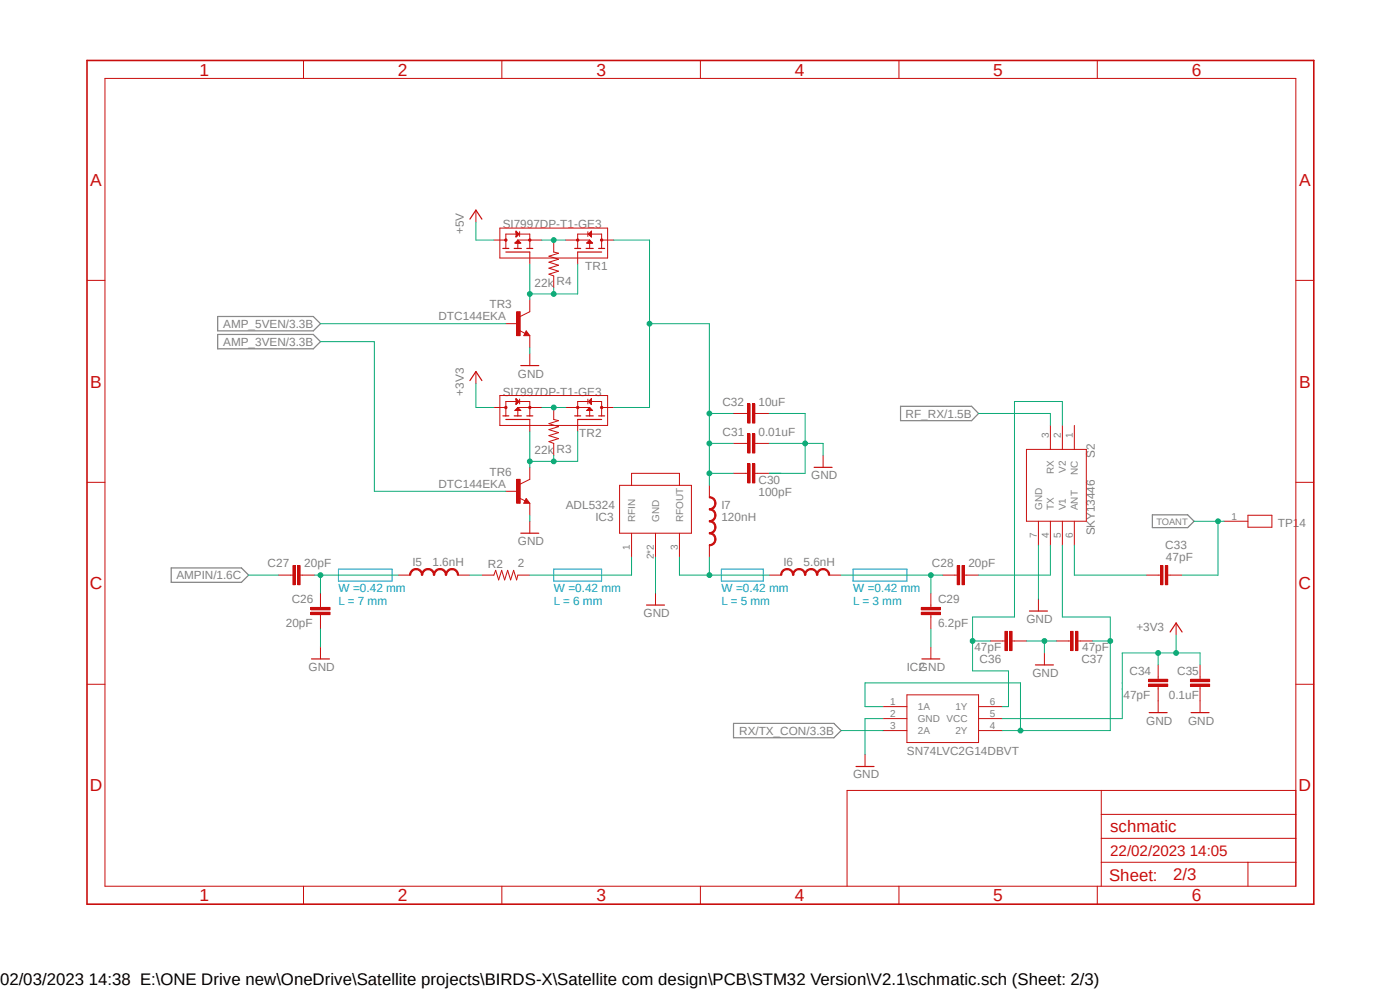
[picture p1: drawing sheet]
<svg xmlns="http://www.w3.org/2000/svg" width="297mm" height="210mm" viewBox="0 0 297 210" stroke-linecap="round" stroke-linejoin="round" font-family="sans-serif">
<path d="M17.9 12.5l261.2 179.9M279.1 12.5l-261.2 179.9" fill="none" stroke="#fff" stroke-width=".21"/>
<path d="M46.2 71h20.3l1.5 1.5-1.5 1.5h-20.3zM46.2 67.1h20.3l1.5 1.6-1.5 1.5h-20.3zM191.1 86.2h15l1.5 1.5-1.5 1.5h-15zM244.5 109.2h7.5l1.3 1.4-1.3 1.3h-7.5zM36.3 120.5h14.9l1.5 1.5-1.5 1.5h-14.9zM155.6 153.5h21.3l1.5 1.5-1.5 1.5h-21.3z" fill="none" stroke="#808080" stroke-width=".25"/>
<g fill="none" stroke="#c90d0c" stroke-width=".21">
<path d="M22.3 16.6h252.6v171.4h-252.6zM64.4 12.8v3.8M106.5 12.8v3.8M148.6 12.8v3.8M190.7 12.8v3.8M232.8 12.8v3.8M18.5 59.5h3.8M274.9 59.5h3.8M18.5 102.3h3.8M131.4 103h15.3v10.1h-15.3zM134 103v-2.6h10.1v2.6M134 113.1v5.1"/>
<path d="M139.1 113.1v5.1M144.1 113.1v5.1M274.9 102.3h3.8M102.2 122h2.6l.4-1 .6 2 .6-2 .7 2 .6-2 .6 2 .7-2 .6 2 .3-1h2.5M18.5 145.2h3.8M274.9 145.2h3.8M233.6 167.7v20.3M233.6 177.8h41.3M233.6 172.8h41.3M274.9 167.7h-95.2v20.3M64.4 188v3.8M106.5 188v3.8"/>
<path d="M148.6 188v3.8M190.7 188v3.8M232.8 188v3.8M233.6 182.9h41.3M264.8 182.9v5.1"/>
</g>
<path d="M18.5 12.8h260.2v179h-260.2z" fill="none" stroke="#c90d0c" stroke-width=".34"/>
<path d="M87.3 121l.8-.4h.2v.3a1.19 1.19 0 0 0-1.2 1.1h-.2v-.2z" fill-rule="evenodd" fill="#c90d0c"/>
<path d="M87.3 121l.8-.4h.2v.3a1.19 1.19 0 0 0-1.2 1.1h-.2v-.2z" fill="none" stroke="#c90d0c" stroke-width=".21"/>
<path d="M88.3 120.6a1.31 1.31 0 0 1 1.4 1.4h-.3a1.12 1.12 0 0 0-1.1-1.1z" fill-rule="evenodd" fill="#c90d0c"/>
<path d="M88.3 120.6a1.31 1.31 0 0 1 1.4 1.4h-.3a1.12 1.12 0 0 0-1.1-1.1z" fill="none" stroke="#c90d0c" stroke-width=".21"/>
<path d="M89.8 121l.8-.4h.2v.3a1.19 1.19 0 0 0-1.1 1.1h-.3v-.2z" fill-rule="evenodd" fill="#c90d0c"/>
<path d="M89.8 121l.8-.4h.2v.3a1.19 1.19 0 0 0-1.1 1.1h-.3v-.2z" fill="none" stroke="#c90d0c" stroke-width=".21"/>
<path d="M90.8 120.6a1.31 1.31 0 0 1 1.4 1.4h-.3a1.12 1.12 0 0 0-1.1-1.1z" fill-rule="evenodd" fill="#c90d0c"/>
<path d="M90.8 120.6a1.31 1.31 0 0 1 1.4 1.4h-.3a1.12 1.12 0 0 0-1.1-1.1z" fill="none" stroke="#c90d0c" stroke-width=".21"/>
<path d="M92.4 121l.7-.4h.2v.3a1.19 1.19 0 0 0-1.1 1.1h-.3v-.2z" fill-rule="evenodd" fill="#c90d0c"/>
<path d="M92.4 121l.7-.4h.2v.3a1.19 1.19 0 0 0-1.1 1.1h-.3v-.2z" fill="none" stroke="#c90d0c" stroke-width=".21"/>
<path d="M93.3 120.6a1.31 1.31 0 0 1 1.4 1.4h-.2a1.12 1.12 0 0 0-1.2-1.1z" fill-rule="evenodd" fill="#c90d0c"/>
<path d="M93.3 120.6a1.31 1.31 0 0 1 1.4 1.4h-.2a1.12 1.12 0 0 0-1.2-1.1z" fill="none" stroke="#c90d0c" stroke-width=".21"/>
<path d="M94.9 121l.8-.4h.2v.3a1.19 1.19 0 0 0-1.2 1.1h-.2v-.2z" fill-rule="evenodd" fill="#c90d0c"/>
<path d="M94.9 121l.8-.4h.2v.3a1.19 1.19 0 0 0-1.2 1.1h-.2v-.2z" fill="none" stroke="#c90d0c" stroke-width=".21"/>
<path d="M95.9 120.6a1.31 1.31 0 0 1 1.4 1.4h-.3a1.12 1.12 0 0 0-1.1-1.1z" fill-rule="evenodd" fill="#c90d0c"/>
<path d="M68 128.4v.5M68 130.4v.5M84.5 122h2.5M95.9 120.6a1.31 1.31 0 0 1 1.4 1.4h-.3a1.12 1.12 0 0 0-1.1-1.1zM97.2 122h2.5" fill="none" stroke="#c90d0c" stroke-width=".21"/>
<path d="M66 128.9h4v.5h-4z" fill-rule="evenodd" fill="#c90d0c"/>
<path d="M66 128.9h4v.5h-4z" fill="none" stroke="#c90d0c" stroke-width=".21"/>
<path d="M66 129.9h4v.5h-4z" fill-rule="evenodd" fill="#c90d0c"/>
<path d="M61.6 122h.5M63.7 122h.5M66 129.9h4v.5h-4zM68 125.8v2.6M68 130.9v2.5" fill="none" stroke="#c90d0c" stroke-width=".21"/>
<path d="M62.1 120h.6v4h-.6z" fill-rule="evenodd" fill="#c90d0c"/>
<path d="M62.1 120h.6v4h-.6z" fill="none" stroke="#c90d0c" stroke-width=".21"/>
<path d="M63.2 120h.5v4h-.5z" fill-rule="evenodd" fill="#c90d0c"/>
<path d="M63.2 120h.5v4h-.5zM59.1 122h2.5M64.2 122h2.5M68 137.2v2.6M139.1 125.8v2.6" fill="none" stroke="#c90d0c" stroke-width=".21"/>
<path d="M66.1 139.8h3.8M137.2 128.4h3.8" fill="none" stroke="#c90d0c" stroke-width=".25"/>
<path d="M166 121l.8-.4h.2v.3a1.12 1.12 0 0 0-1.1 1.1h-.3v-.2z" fill-rule="evenodd" fill="#c90d0c"/>
<path d="M166 121l.8-.4h.2v.3a1.12 1.12 0 0 0-1.1 1.1h-.3v-.2z" fill="none" stroke="#c90d0c" stroke-width=".21"/>
<path d="M167 120.6a1.37 1.37 0 0 1 1.4 1.4h-.3a1.12 1.12 0 0 0-1.1-1.1z" fill-rule="evenodd" fill="#c90d0c"/>
<path d="M167 120.6a1.37 1.37 0 0 1 1.4 1.4h-.3a1.12 1.12 0 0 0-1.1-1.1z" fill="none" stroke="#c90d0c" stroke-width=".21"/>
<path d="M168.5 121l.8-.4h.2v.3a1.12 1.12 0 0 0-1.1 1.1h-.3v-.2z" fill-rule="evenodd" fill="#c90d0c"/>
<path d="M168.5 121l.8-.4h.2v.3a1.12 1.12 0 0 0-1.1 1.1h-.3v-.2z" fill="none" stroke="#c90d0c" stroke-width=".21"/>
<path d="M169.5 120.6a1.37 1.37 0 0 1 1.4 1.4h-.2a1.12 1.12 0 0 0-1.2-1.1z" fill-rule="evenodd" fill="#c90d0c"/>
<path d="M169.5 120.6a1.37 1.37 0 0 1 1.4 1.4h-.2a1.12 1.12 0 0 0-1.2-1.1z" fill="none" stroke="#c90d0c" stroke-width=".21"/>
<path d="M171.1 121l.8-.4h.2v.3a1.12 1.12 0 0 0-1.2 1.1h-.2v-.2z" fill-rule="evenodd" fill="#c90d0c"/>
<path d="M171.1 121l.8-.4h.2v.3a1.12 1.12 0 0 0-1.2 1.1h-.2v-.2z" fill="none" stroke="#c90d0c" stroke-width=".21"/>
<path d="M172.1 120.6a1.37 1.37 0 0 1 1.4 1.4h-.3a1.12 1.12 0 0 0-1.1-1.1z" fill-rule="evenodd" fill="#c90d0c"/>
<path d="M172.1 120.6a1.37 1.37 0 0 1 1.4 1.4h-.3a1.12 1.12 0 0 0-1.1-1.1z" fill="none" stroke="#c90d0c" stroke-width=".21"/>
<path d="M173.6 121l.8-.4h.2v.3a1.12 1.12 0 0 0-1.1 1.1h-.3v-.2z" fill-rule="evenodd" fill="#c90d0c"/>
<path d="M173.6 121l.8-.4h.2v.3a1.12 1.12 0 0 0-1.1 1.1h-.3v-.2z" fill="none" stroke="#c90d0c" stroke-width=".21"/>
<path d="M174.6 120.6a1.37 1.37 0 0 1 1.4 1.4h-.2a1.12 1.12 0 0 0-1.2-1.1z" fill-rule="evenodd" fill="#c90d0c"/>
<path d="M163.2 122h2.5M174.6 120.6a1.37 1.37 0 0 1 1.4 1.4h-.2a1.12 1.12 0 0 0-1.2-1.1zM175.9 122h2.5M202.6 122h.5M204.6 122h.5" fill="none" stroke="#c90d0c" stroke-width=".21"/>
<path d="M203.1 120h.5v4h-.5z" fill-rule="evenodd" fill="#c90d0c"/>
<path d="M203.1 120h.5v4h-.5z" fill="none" stroke="#c90d0c" stroke-width=".21"/>
<path d="M204.1 120h.5v4h-.5z" fill-rule="evenodd" fill="#c90d0c"/>
<path d="M204.1 120h.5v4h-.5zM197.5 128.4v.5M197.5 130.4v.5M200 122h2.6M205.1 122h2.5" fill="none" stroke="#c90d0c" stroke-width=".21"/>
<path d="M195.5 128.9h4v.5h-4z" fill-rule="evenodd" fill="#c90d0c"/>
<path d="M195.5 128.9h4v.5h-4z" fill="none" stroke="#c90d0c" stroke-width=".21"/>
<path d="M195.5 129.9h4v.5h-4z" fill-rule="evenodd" fill="#c90d0c"/>
<path d="M195.5 129.9h4v.5h-4zM197.5 125.8v2.6M197.5 130.9v2.5M197.5 137.2v2.6" fill="none" stroke="#c90d0c" stroke-width=".21"/>
<path d="M195.6 139.8h3.8" fill="none" stroke="#c90d0c" stroke-width=".25"/>
<path d="M150.5 105.4a1.31 1.31 0 0 1 1.4 1.4h-.3a1.12 1.12 0 0 0-1.1-1.2z" fill-rule="evenodd" fill="#c90d0c"/>
<path d="M150.5 105.4a1.31 1.31 0 0 1 1.4 1.4h-.3a1.12 1.12 0 0 0-1.1-1.2z" fill="none" stroke="#c90d0c" stroke-width=".21"/>
<path d="M150.5 107.9a1.12 1.12 0 0 0 1.1-1.1h.3a1.31 1.31 0 0 1-1.4 1.4z" fill-rule="evenodd" fill="#c90d0c"/>
<path d="M150.5 107.9a1.12 1.12 0 0 0 1.1-1.1h.3a1.31 1.31 0 0 1-1.4 1.4z" fill="none" stroke="#c90d0c" stroke-width=".21"/>
<path d="M150.5 107.9a1.31 1.31 0 0 1 1.4 1.4h-.3a1.12 1.12 0 0 0-1.1-1.1z" fill-rule="evenodd" fill="#c90d0c"/>
<path d="M150.5 107.9a1.31 1.31 0 0 1 1.4 1.4h-.3a1.12 1.12 0 0 0-1.1-1.1z" fill="none" stroke="#c90d0c" stroke-width=".21"/>
<path d="M150.5 110.4a1.12 1.12 0 0 0 1.1-1.1h.3a1.31 1.31 0 0 1-1.4 1.4z" fill-rule="evenodd" fill="#c90d0c"/>
<path d="M150.5 110.4a1.12 1.12 0 0 0 1.1-1.1h.3a1.31 1.31 0 0 1-1.4 1.4z" fill="none" stroke="#c90d0c" stroke-width=".21"/>
<path d="M150.5 110.4a1.31 1.31 0 0 1 1.4 1.4h-.3a1.12 1.12 0 0 0-1.1-1.1z" fill-rule="evenodd" fill="#c90d0c"/>
<path d="M150.5 110.4a1.31 1.31 0 0 1 1.4 1.4h-.3a1.12 1.12 0 0 0-1.1-1.1z" fill="none" stroke="#c90d0c" stroke-width=".21"/>
<path d="M150.5 113a1.12 1.12 0 0 0 1.1-1.2h.3a1.31 1.31 0 0 1-1.4 1.4z" fill-rule="evenodd" fill="#c90d0c"/>
<path d="M150.5 113a1.12 1.12 0 0 0 1.1-1.2h.3a1.31 1.31 0 0 1-1.4 1.4z" fill="none" stroke="#c90d0c" stroke-width=".21"/>
<path d="M150.5 113a1.31 1.31 0 0 1 1.4 1.4h-.3a1.12 1.12 0 0 0-1.1-1.2z" fill-rule="evenodd" fill="#c90d0c"/>
<path d="M150.5 113a1.31 1.31 0 0 1 1.4 1.4h-.3a1.12 1.12 0 0 0-1.1-1.2z" fill="none" stroke="#c90d0c" stroke-width=".21"/>
<path d="M150.5 115.5a1.12 1.12 0 0 0 1.1-1.1h.3a1.31 1.31 0 0 1-1.4 1.4z" fill-rule="evenodd" fill="#c90d0c"/>
<path d="M158.1 87.7h.5M160.1 87.7h.6M150.5 115.5a1.12 1.12 0 0 0 1.1-1.1h.3a1.31 1.31 0 0 1-1.4 1.4zM150.5 103v2.5M150.5 115.7v2.5" fill="none" stroke="#c90d0c" stroke-width=".21"/>
<path d="M158.6 85.7h.5v4h-.5z" fill-rule="evenodd" fill="#c90d0c"/>
<path d="M158.6 85.7h.5v4h-.5z" fill="none" stroke="#c90d0c" stroke-width=".21"/>
<path d="M159.6 85.7h.5v4h-.5z" fill-rule="evenodd" fill="#c90d0c"/>
<g fill="none" stroke="#c90d0c" stroke-width=".21">
<path d="M155.6 87.7h2.5M159.6 85.7h.5v4h-.5zM160.7 87.7h2.5M174.6 96.6v2.5M217.8 95.3h12.7v15.3h-12.7zM222.8 90.3v5M225.4 90.3v5M227.9 90.3v5M220.3 110.6v5.1M222.8 110.6v5.1M225.4 110.6v5.1M227.9 110.6v5.1"/>
<path d="M245.7 122h.5M247.7 122h.5"/>
</g>
<path d="M172.7 99.1h3.8" fill="none" stroke="#c90d0c" stroke-width=".25"/>
<path d="M246.2 120h.5v4h-.5z" fill-rule="evenodd" fill="#c90d0c"/>
<path d="M246.2 120h.5v4h-.5z" fill="none" stroke="#c90d0c" stroke-width=".21"/>
<path d="M247.2 120h.5v4h-.5z" fill-rule="evenodd" fill="#c90d0c"/>
<path d="M247.2 120h.5v4h-.5zM212.7 136h.5M214.7 136h.5M220.3 127.1v2.5M243.2 122h2.5M248.2 122h2.6" fill="none" stroke="#c90d0c" stroke-width=".21"/>
<path d="M218.4 129.6h3.8" fill="none" stroke="#c90d0c" stroke-width=".25"/>
<path d="M214.2 133.9h.5v4.1h-.5z" fill-rule="evenodd" fill="#c90d0c"/>
<path d="M214.2 133.9h.5v4.1h-.5z" fill="none" stroke="#c90d0c" stroke-width=".21"/>
<path d="M213.2 133.9h.5v4.1h-.5z" fill-rule="evenodd" fill="#c90d0c"/>
<path d="M210.1 136h2.6M213.2 133.9h.5v4.1h-.5zM215.2 136h2.6M254.6 143.6v.5M254.6 145.6v.5M183.5 160.1v2.5" fill="none" stroke="#c90d0c" stroke-width=".21"/>
<path d="M181.6 162.6h3.8" fill="none" stroke="#c90d0c" stroke-width=".25"/>
<path d="M252.6 144.1h4v.5h-4z" fill-rule="evenodd" fill="#c90d0c"/>
<path d="M252.6 144.1h4v.5h-4z" fill="none" stroke="#c90d0c" stroke-width=".21"/>
<path d="M252.6 145.1h4v.5h-4z" fill-rule="evenodd" fill="#c90d0c"/>
<path d="M249.5 132.2v2.5M245.7 143.6v.5M245.7 145.6v.5M252.6 145.1h4v.5h-4zM254.6 141.1v2.5M254.6 146.1v5.1" fill="none" stroke="#c90d0c" stroke-width=".21"/>
<path d="M248.2 134.1l1.3-1.9 1.3 1.9M252.7 151.2h3.8" fill="none" stroke="#c90d0c" stroke-width=".25"/>
<path d="M243.7 144.1h4v.5h-4z" fill-rule="evenodd" fill="#c90d0c"/>
<path d="M243.7 144.1h4v.5h-4z" fill="none" stroke="#c90d0c" stroke-width=".21"/>
<path d="M243.7 145.1h4v.5h-4z" fill-rule="evenodd" fill="#c90d0c"/>
<path d="M226.7 136h.5M228.7 136h.5M243.7 145.1h4v.5h-4zM245.7 141.1v2.5M245.7 146.1v5.1" fill="none" stroke="#c90d0c" stroke-width=".21"/>
<path d="M243.8 151.2h3.8" fill="none" stroke="#c90d0c" stroke-width=".25"/>
<path d="M228.2 133.9h.5v4.1h-.5z" fill-rule="evenodd" fill="#c90d0c"/>
<path d="M228.2 133.9h.5v4.1h-.5z" fill="none" stroke="#c90d0c" stroke-width=".21"/>
<path d="M227.2 133.9h.5v4.1h-.5z" fill-rule="evenodd" fill="#c90d0c"/>
<path d="M109.6 49.7h-2.3v3M109.9 49.7h2.5v3M112.4 50.9h-2.5v1.8M221.6 138.5v2.6M224.1 136h2.6M227.2 133.9h.5v4.1h-.5zM229.2 136h2.5" fill="none" stroke="#c90d0c" stroke-width=".21"/>
<path d="M106.7 52.7h1.2M107.3 53.5h5.1M109.1 52.7h1.5M111.8 52.7h1.2M219.7 141.1h3.8" fill="none" stroke="#c90d0c" stroke-width=".25"/>
<circle cx="112.4" cy="50.9" r=".25" fill="#c90d0c"/>
<circle cx="112.4" cy="50.9" r=".25" fill="none" stroke="#c90d0c" stroke-width=".21"/>
<circle cx="107.3" cy="50.9" r=".25" fill="#c90d0c"/>
<g fill="none" stroke="#c90d0c" stroke-width=".21">
<path d="M104.8 50.9h2.5M109.2 51.6l.7-.7 .6 .7zM109.3 51.6l.6-.5 .5 .5M109.5 49l.6 .7-.6 .6zM109.5 49.1l.5 .6-.5 .5h.1M109.5 49.3l.4 .4M109.6 51.4l.1-.1 .4 .1M109.6 51.4h.5M109.6 51.4v.2l.1-.2M109.6 49.4v.3h.3M109.9 49.7l-.3 .2M109.9 49.7v.2"/>
<path d="M110 51.4l.1 .2v-.2M110.1 51.4l-.1 .2M110.2 49.1v1.1M112.4 50.9h2.5M112.4 53.5v2.5M122.6 50.9h2.5v1.8M125.1 49.7h-2.5v3M125.3 49.7h2.3v3"/>
<circle cx="107.3" cy="50.9" r=".25"/>
</g>
<path d="M121.9 52.7h1.3M122.6 53.5h5M124.3 52.7h1.6M127 52.7h1.3" fill="none" stroke="#c90d0c" stroke-width=".25"/>
<circle cx="122.6" cy="50.9" r=".25" fill="#c90d0c"/>
<circle cx="122.6" cy="50.9" r=".25" fill="none" stroke="#c90d0c" stroke-width=".21"/>
<circle cx="127.6" cy="50.9" r=".25" fill="#c90d0c"/>
<g fill="none" stroke="#c90d0c" stroke-width=".21">
<path d="M106 48.4h22.9v6.3h-22.9zM120 50.9h2.6M122.6 53.5v2.5M124.6 51.6l.5-.5 .5 .5M124.7 49.1v1.1M124.8 51.4l.2 .2M124.8 51.4l.2-.1 .3 .1M124.8 51.4h.5M124.8 51.4v.2l.2-.2M125.1 50.9l.6 .7h-1.2zM125.1 49.7l.2 .2M125.1 49.7v.2"/>
<path d="M125.2 51.4l.1 .2v-.2M125.3 49.4v.3h-.2M125.5 49v1.3l-.7-.6zM125.5 49.1l-.5 .6 .5 .5h-.2M125.5 49.3l-.4 .4M127.6 50.9h2.6M109.6 85.2h-2.3v3M109.9 85.2h2.5v3M112.4 86.4h-2.5v1.8"/>
<circle cx="127.6" cy="50.9" r=".25"/>
</g>
<path d="M106.7 88.2h1.2M107.3 89h5.1M109.1 88.2h1.5M111.8 88.2h1.2" fill="none" stroke="#c90d0c" stroke-width=".25"/>
<circle cx="112.4" cy="86.4" r=".25" fill="#c90d0c"/>
<circle cx="112.4" cy="86.4" r=".25" fill="none" stroke="#c90d0c" stroke-width=".21"/>
<circle cx="107.3" cy="86.4" r=".25" fill="#c90d0c"/>
<g fill="none" stroke="#c90d0c" stroke-width=".21">
<path d="M104.8 86.4h2.5M109.2 87.1l.7-.7 .6 .7zM109.3 87.1l.6-.5 .5 .5M109.5 84.5l.6 .7-.6 .6zM109.5 84.7l.5 .5-.5 .5h.1M109.5 84.8l.4 .4M109.6 87l.1-.2 .4 .2M109.6 87h.5M109.6 87v.1l.1-.1M109.6 84.9v.3h.3M109.9 85.2l-.3 .2M109.9 85.2v.2"/>
<path d="M110 87l.1 .1v-.1M110.1 87l-.1 .1M110.2 84.7v1M112.4 86.4h2.5M112.4 89v2.5M122.6 86.4h2.5v1.8M125.1 85.2h-2.5v3M125.3 85.2h2.3v3"/>
<circle cx="107.3" cy="86.4" r=".25"/>
</g>
<path d="M121.9 88.2h1.3M122.6 89h5M124.3 88.2h1.6M127 88.2h1.3" fill="none" stroke="#c90d0c" stroke-width=".25"/>
<circle cx="122.6" cy="86.4" r=".25" fill="#c90d0c"/>
<circle cx="122.6" cy="86.4" r=".25" fill="none" stroke="#c90d0c" stroke-width=".21"/>
<circle cx="127.6" cy="86.4" r=".25" fill="#c90d0c"/>
<g fill="none" stroke="#c90d0c" stroke-width=".21">
<path d="M106 83.9h22.9v6.4h-22.9zM120 86.4h2.6M122.6 89v2.5M124.6 87.1l.5-.5 .5 .5M124.7 84.7v1M124.8 87l.2 .1M124.8 87l.2-.2 .3 .2M124.8 87h.5M124.8 87v.1l.2-.1M125.1 86.4l.6 .7h-1.2zM125.1 85.2l.2 .2M125.1 85.2v.2"/>
<path d="M125.2 87l.1 .1v-.1M125.3 84.9v.3h-.2M125.5 84.5v1.3l-.7-.6zM125.5 84.7l-.5 .5 .5 .5h-.2M125.5 84.8l-.4 .4M127.6 86.4h2.6M110.2 105.7l1.2 .6M111.6 105.7l.8 1.1h-1.3zM112.4 101.7l-2 1"/>
<circle cx="127.6" cy="86.4" r=".25"/>
</g>
<path d="M111.6 106.3l.2 .2h-.4l.2-.5 .5 .6h-.7" fill="none" stroke="#c90d0c" stroke-width=".25"/>
<path d="M109.6 101.7h.8v5.1h-.8z" fill-rule="evenodd" fill="#c90d0c"/>
<path d="M117.5 50.9v2.6l1 .2-2 .7 2 .6-2 .6 2 .7-2 .6 2 .6-2 .7 1 .3v2.6M110.2 70.1l1.2 .6M111.6 70.2l.8 1h-1.3zM112.4 66.1l-2 1M112.4 99.1v2.6M117.5 86.4v2.6l1 .2-2 .7 2 .6-2 .6 2 .7-2 .6 2 .6-2 .7 1 .4v2.5M107.3 104.2h2.6M109.6 101.7h.8v5.1h-.8zM112.4 106.8v2.5" fill="none" stroke="#c90d0c" stroke-width=".21"/>
<path d="M111.6 70.7l.2 .3h-.4l.2-.6 .5 .7h-.7" fill="none" stroke="#c90d0c" stroke-width=".25"/>
<path d="M109.6 66.1h.8v5.1h-.8z" fill-rule="evenodd" fill="#c90d0c"/>
<g fill="none" stroke="#c90d0c" stroke-width=".21">
<path d="M101 44.6v2.5M101 78.8v2.6M107.3 68.7h2.6M109.6 66.1h.8v5.1h-.8zM112.4 63.6v2.5M112.4 71.2v2.5M112.4 75v2.6M112.4 110.6v2.5M158.1 100.4h.5M160.1 100.4h.6M259.7 110.6h5.1M264.8 109.3h5v2.5h-5z"/>
<path d="M187.3 149.9h5.1M187.3 152.4h5.1M187.3 155h5.1M192.4 147.4h15.2v10.1h-15.2zM207.6 149.9h5.1M207.6 152.4h5.1M207.6 155h5.1"/>
</g>
<path d="M99.7 46.5l1.3-1.9 1.2 1.9M110.5 77.6h3.8M99.7 80.7l1.3-1.9 1.2 1.9M110.5 113.1h3.8" fill="none" stroke="#c90d0c" stroke-width=".25"/>
<path d="M159.6 98.4h.5v4h-.5z" fill-rule="evenodd" fill="#c90d0c"/>
<path d="M159.6 98.4h.5v4h-.5z" fill="none" stroke="#c90d0c" stroke-width=".21"/>
<path d="M158.6 98.4h.5v4h-.5z" fill-rule="evenodd" fill="#c90d0c"/>
<path d="M158.1 94.1h.5M158.6 98.4h.5v4h-.5zM160.1 94.1h.6M155.6 100.4h2.5M160.7 100.4h2.5" fill="none" stroke="#c90d0c" stroke-width=".21"/>
<path d="M159.6 92h.5v4.1h-.5z" fill-rule="evenodd" fill="#c90d0c"/>
<path d="M159.6 92h.5v4.1h-.5z" fill="none" stroke="#c90d0c" stroke-width=".21"/>
<path d="M158.6 92h.5v4.1h-.5z" fill-rule="evenodd" fill="#c90d0c"/>
<path d="M155.6 94.1h2.5M158.6 92h.5v4.1h-.5zM160.7 94.1h2.5" fill="none" stroke="#c90d0c" stroke-width=".21"/>
<path d="M71.8 120.7h11.4v2.6h-11.4zM117.5 120.7h10.1v2.6h-10.1zM153 120.7h8.9v2.6h-8.9zM181 120.7h11.4v2.6h-11.4z" fill="none" stroke="#0696d7" stroke-width=".21"/>
<path d="M66.7 122h17.8M68 122v3.8" fill="none" stroke="#0dab76" stroke-width=".21"/>
<circle cx="68" cy="122" r=".51" fill="#0dab76"/>
<g fill="none" stroke="#0dab76" stroke-width=".21">
<path d="M163.2 87.7h7.6v12.7h-7.6M163.2 94.1h7.6M134 118.2v3.8h-21.6M139.1 118.2v7.6M68 133.4v3.8M99.7 122h2.5M197.5 133.4v3.8"/>
<circle cx="68" cy="122" r=".51"/>
</g>
<circle cx="170.8" cy="94.1" r=".51" fill="#0dab76"/>
<g fill="none" stroke="#0dab76" stroke-width=".21">
<path d="M170.8 94.1h3.8v2.5M220.3 115.7v11.4M217.8 136h6.3M221.6 136v2.5"/>
<circle cx="170.8" cy="94.1" r=".51"/>
</g>
<circle cx="221.6" cy="136" r=".51" fill="#0dab76"/>
<g fill="none" stroke="#0dab76" stroke-width=".21">
<path d="M112.4 73.7v1.3M112.4 109.3v1.3M144.1 118.2v3.8h19.1M150.5 118.2v3.8M187.3 152.4h-3.8v7.7"/>
<circle cx="221.6" cy="136" r=".51"/>
</g>
<circle cx="150.5" cy="122" r=".51" fill="#0dab76"/>
<g fill="none" stroke="#0dab76" stroke-width=".21">
<path d="M178.4 122h21.6M197.5 122v3.8"/>
<circle cx="150.5" cy="122" r=".51"/>
</g>
<circle cx="197.5" cy="122" r=".51" fill="#0dab76"/>
<g fill="none" stroke="#0dab76" stroke-width=".21">
<path d="M130.2 50.9h7.6v35.5h-7.6M150.5 94.1h5.1M150.5 87.7h5.1M150.5 100.4h5.1M52.7 122h6.4"/>
<circle cx="197.5" cy="122" r=".51"/>
</g>
<circle cx="150.5" cy="87.7" r=".51" fill="#0dab76"/>
<g fill="none" stroke="#0dab76" stroke-width=".21">
<path d="M150.5 87.7v6.4"/>
<circle cx="150.5" cy="87.7" r=".51"/>
</g>
<circle cx="150.5" cy="94.1" r=".51" fill="#0dab76"/>
<g fill="none" stroke="#0dab76" stroke-width=".21">
<path d="M150.5 94.1v6.3"/>
<circle cx="150.5" cy="94.1" r=".51"/>
</g>
<circle cx="150.5" cy="100.4" r=".51" fill="#0dab76"/>
<g fill="none" stroke="#0dab76" stroke-width=".21">
<path d="M137.8 68.7h12.7v19M150.5 100.4v2.6"/>
<circle cx="150.5" cy="100.4" r=".51"/>
</g>
<circle cx="137.8" cy="68.7" r=".51" fill="#0dab76"/>
<g fill="none" stroke="#0dab76" stroke-width=".21">
<path d="M222.8 115.7v6.3h-15.2M253.3 110.6h6.4M258.4 110.6v11.4h-7.6"/>
<circle cx="137.8" cy="68.7" r=".51"/>
</g>
<circle cx="258.4" cy="110.6" r=".51" fill="#0dab76"/>
<g fill="none" stroke="#0dab76" stroke-width=".21">
<path d="M225.4 90.3v-5.1h-10.2v45.7h-8.9v11.4M206.3 136h3.8M178.4 155h8.9"/>
<circle cx="258.4" cy="110.6" r=".51"/>
</g>
<circle cx="206.3" cy="136" r=".51" fill="#0dab76"/>
<g fill="none" stroke="#0dab76" stroke-width=".21">
<path d="M245.7 138.5v2.6M206.3 142.3h7.7v7.6h-1.3M254.6 141.1v-2.6h-16.5v7.6"/>
<circle cx="206.3" cy="136" r=".51"/>
</g>
<circle cx="245.7" cy="138.5" r=".51" fill="#0dab76"/>
<g fill="none" stroke="#0dab76" stroke-width=".21">
<path d="M249.5 134.7v3.8"/>
<circle cx="245.7" cy="138.5" r=".51"/>
</g>
<circle cx="249.5" cy="138.5" r=".51" fill="#0dab76"/>
<g fill="none" stroke="#0dab76" stroke-width=".21">
<path d="M114.9 50.9h5.1M101 81.4v5h3.8M207.6 87.7h15.2v2.6M238.1 146.1v6.3h-25.4"/>
<circle cx="249.5" cy="138.5" r=".51"/>
</g>
<circle cx="117.5" cy="50.9" r=".51" fill="#0dab76"/>
<g fill="none" stroke="#0dab76" stroke-width=".21">
<path d="M114.9 86.4h5.1"/>
<circle cx="117.5" cy="50.9" r=".51"/>
</g>
<circle cx="117.5" cy="86.4" r=".51" fill="#0dab76"/>
<g fill="none" stroke="#0dab76" stroke-width=".21">
<path d="M112.4 56v6.4h10.2v-6.4M117.5 61.1v1.3"/>
<circle cx="117.5" cy="86.4" r=".51"/>
</g>
<circle cx="117.5" cy="62.4" r=".51" fill="#0dab76"/>
<g fill="none" stroke="#0dab76" stroke-width=".21">
<path d="M112.4 62.4v1.2"/>
<circle cx="117.5" cy="62.4" r=".51"/>
</g>
<circle cx="112.4" cy="62.4" r=".51" fill="#0dab76"/>
<g fill="none" stroke="#0dab76" stroke-width=".21">
<path d="M112.4 91.5v6.4h10.2v-6.4M117.5 96.6v1.3"/>
<circle cx="112.4" cy="62.4" r=".51"/>
</g>
<circle cx="117.5" cy="97.9" r=".51" fill="#0dab76"/>
<g fill="none" stroke="#0dab76" stroke-width=".21">
<path d="M112.4 97.9v1.2"/>
<circle cx="117.5" cy="97.9" r=".51"/>
</g>
<circle cx="112.4" cy="97.9" r=".51" fill="#0dab76"/>
<g fill="none" stroke="#0dab76" stroke-width=".21">
<path d="M101 47.1v3.8h3.8M68 72.5h11.4v31.7h27.9M68 68.7h39.3M225.4 115.7v15.2h10.1v24.1h-22.8M231.7 136h3.8M187.3 149.9h-3.8v-5h33v10.1"/>
<circle cx="112.4" cy="97.9" r=".51"/>
</g>
<circle cx="216.5" cy="155" r=".51" fill="#0dab76"/>
<circle cx="216.5" cy="155" r=".51" fill="none" stroke="#0dab76" stroke-width=".21"/>
<circle cx="235.5" cy="136" r=".51" fill="#0dab76"/>
<g fill="none" stroke="#0dab76" stroke-width=".21">
<path d="M163.2 100.4h2.5M227.9 115.7v6.3h15.3"/>
<circle cx="235.5" cy="136" r=".51"/>
</g>
<g font-size="3.7" fill="#c90d0c">
<text x="42.3" y="16">1</text>
<text x="84.4" y="16">2</text>
<text x="126.5" y="16">3</text>
<text x="168.6" y="16">4</text>
<text x="210.7" y="16">5</text>
<text x="252.9" y="16">6</text>
<text x="19.1" y="39.4">A</text>
<text x="275.6" y="39.4">A</text>
<text x="19.1" y="82.2">B</text>
<text x="275.6" y="82.2">B</text>
<text x="19" y="125.1">C</text>
<text x="275.5" y="125.1">C</text>
<text x="19" y="167.9">D</text>
<text x="275.5" y="167.9">D</text>
<text x="42.3" y="191.2">1</text>
<text x="84.4" y="191.2">2</text>
<text x="126.5" y="191.2">3</text>
<text x="168.6" y="191.2">4</text>
<text x="210.7" y="191.2">5</text>
<text x="252.9" y="191.2">6</text>
</g>
<g font-size="3.6" fill="#c90d0c">
<text x="235.5" y="176.6">schmatic</text>
<text x="235.3" y="186.9">Sheet:</text>
<text x="248.9" y="186.7">2/3</text>
</g>
<text font-size="3.6" x="0" y="208.9">02/03/2023 14:38 E:\ONE Drive new\OneDrive\Satellite projects\BIRDS-X\Satellite com design\PCB\STM32 Version\V2.1\schmatic.sch (Sheet: 2/3)</text>
<text font-size="3.2" fill="#c90d0c" x="235.5" y="181.7">22/02/2023 14:05</text>
<g font-size="2.5" fill="#808080">
<text x="98.4" y="49.7" transform="rotate(-90 98.4 49.7)">+5V</text>
<text x="106.7" y="48.4">SI7997DP-T1-GE3</text>
<text x="124.2" y="57.3">TR1</text>
<text x="103.8" y="65.4">TR3</text>
<text x="113.4" y="60.8">22k</text>
<text x="118.1" y="60.5">R4</text>
<text x="47.4" y="69.6">AMP_5VEN/3.3B</text>
<text x="93" y="67.9">DTC144EKA</text>
<text x="47.4" y="73.4">AMP_3VEN/3.3B</text>
<text x="98.4" y="83.9" transform="rotate(-90 98.4 83.9)">+3V3</text>
<text x="106.7" y="83.9">SI7997DP-T1-GE3</text>
<text x="109.9" y="80.1">GND</text>
<text x="153.2" y="86.1">C32</text>
<text x="160.9" y="86.1">10uF</text>
<text x="192.1" y="88.6">RF_RX/1.5B</text>
<text x="122.9" y="92.8">TR2</text>
<text x="153.3" y="92.4">C31</text>
<text x="160.9" y="92.4">0.01uF</text>
<text x="103.8" y="100.9">TR6</text>
<text x="113.4" y="96.4">22k</text>
<text x="118.1" y="96.1">R3</text>
<text x="172.1" y="101.7">GND</text>
<text x="232.2" y="97.1" transform="rotate(-90 232.2 97.1)">S2</text>
<text x="93" y="103.5">DTC144EKA</text>
<text x="160.9" y="105.1">100pF</text>
<text x="160.9" y="102.6">C30</text>
<text x="120" y="108">ADL5324</text>
<text x="126.4" y="110.6">IC3</text>
<text x="153" y="110.6">120nH</text>
<text x="153" y="108">I7</text>
<text x="232.2" y="113.6" transform="rotate(-90 232.2 113.6)">SKY13446</text>
<text x="271.1" y="111.8">TP14</text>
<text x="87.5" y="120">I5</text>
<text x="91.7" y="120">1.6nH</text>
<text x="109.9" y="115.7">GND</text>
<text x="166.2" y="120">I6</text>
<text x="170.5" y="120">5.6nH</text>
<text x="247.2" y="116.5">C33</text>
<text x="247.4" y="119.1">47pF</text>
<text x="37.4" y="122.9">AMPIN/1.6C</text>
<text x="56.8" y="120.4">C27</text>
<text x="64.6" y="120.4">20pF</text>
<text x="103.5" y="120.5">R2</text>
<text x="109.9" y="120.2">2</text>
<text x="197.7" y="120.4">C28</text>
<text x="205.4" y="120.4">20pF</text>
<text x="61.9" y="128">C26</text>
<text x="136.5" y="130.9">GND</text>
<text x="199" y="128">C29</text>
<text x="60.6" y="133.1">20pF</text>
<text x="199" y="133.1">6.2pF</text>
<text x="217.8" y="132.2">GND</text>
<text x="241.1" y="133.9">+3V3</text>
<text x="65.4" y="142.3">GND</text>
<text x="192.4" y="142.3">IC2</text>
<text x="194.9" y="142.3">GND</text>
<text x="206.7" y="138.1">47pF</text>
<text x="207.8" y="140.7">C36</text>
<text x="219" y="143.6">GND</text>
<text x="229.4" y="140.7">C37</text>
<text x="229.6" y="138.1">47pF</text>
<text x="239.6" y="143.2">C34</text>
<text x="249.7" y="143.2">C35</text>
<text x="238.3" y="148.3">47pF</text>
<text x="247.9" y="148.3">0.1uF</text>
<text x="156.8" y="155.9">RX/TX_CON/3.3B</text>
<text x="243.2" y="153.7">GND</text>
<text x="252.1" y="153.7">GND</text>
<text x="192.4" y="160.1">SN74LVC2G14DBVT</text>
<text x="181" y="165.1">GND</text>
</g>
<g font-size="2.5" fill="#0696d7">
<text x="71.8" y="125.7">W =0.42 mm</text>
<text x="117.5" y="125.7">W =0.42 mm</text>
<text x="153" y="125.7">W =0.42 mm</text>
<text x="181" y="125.7">W =0.42 mm</text>
<text x="71.8" y="128.4">L = 7 mm</text>
<text x="117.5" y="128.4">L = 6 mm</text>
<text x="153" y="128.4">L = 5 mm</text>
<text x="181" y="128.4">L = 3 mm</text>
</g>
<g font-size="2.1" fill="#808080">
<text x="222.5" y="93" transform="rotate(-90 222.5 93)">3</text>
<text x="225" y="93" transform="rotate(-90 225 93)">2</text>
<text x="227.6" y="93" transform="rotate(-90 227.6 93)">1</text>
<text x="223.6" y="100.6" transform="rotate(-90 223.6 100.6)">RX</text>
<text x="226.1" y="100.2" transform="rotate(-90 226.1 100.2)">V2</text>
<text x="228.7" y="100.7" transform="rotate(-90 228.7 100.7)">NC</text>
<text x="134.7" y="110.8" transform="rotate(-90 134.7 110.8)">RFIN</text>
<text x="139.8" y="110.8" transform="rotate(-90 139.8 110.8)">GND</text>
<text x="144.9" y="110.8" transform="rotate(-90 144.9 110.8)">RFOUT</text>
<text x="221.1" y="108.2" transform="rotate(-90 221.1 108.2)">GND</text>
<text x="223.6" y="108.2" transform="rotate(-90 223.6 108.2)">TX</text>
<text x="226.1" y="108.2" transform="rotate(-90 226.1 108.2)">V1</text>
<text x="228.7" y="108.2" transform="rotate(-90 228.7 108.2)">ANT</text>
<text x="261.2" y="110.2">1</text>
<text x="133.6" y="116.6" transform="rotate(-90 133.6 116.6)">1</text>
<text x="138.7" y="118.6" transform="rotate(-90 138.7 118.6)">2*2</text>
<text x="143.8" y="116.6" transform="rotate(-90 143.8 116.6)">3</text>
<text x="220" y="114.1" transform="rotate(-90 220 114.1)">7</text>
<text x="222.5" y="114.1" transform="rotate(-90 222.5 114.1)">4</text>
<text x="225" y="114.1" transform="rotate(-90 225 114.1)">5</text>
<text x="227.6" y="114.1" transform="rotate(-90 227.6 114.1)">6</text>
<text x="188.8" y="149.6">1</text>
<text x="210" y="149.6">6</text>
<text x="188.8" y="152.1">2</text>
<text x="188.8" y="154.6">3</text>
<text x="194.7" y="150.7">1A</text>
<text x="194.7" y="153.2">GND VCC</text>
<text x="194.7" y="155.7">2A</text>
<text x="202.7" y="155.7">2Y</text>
<text x="202.7" y="150.7">1Y</text>
<text x="210" y="154.6">4</text>
<text x="210" y="152.1">5</text>
</g>
<text font-size="2" fill="#808080" x="245.3" y="111.3">TOANT</text>
</svg>
